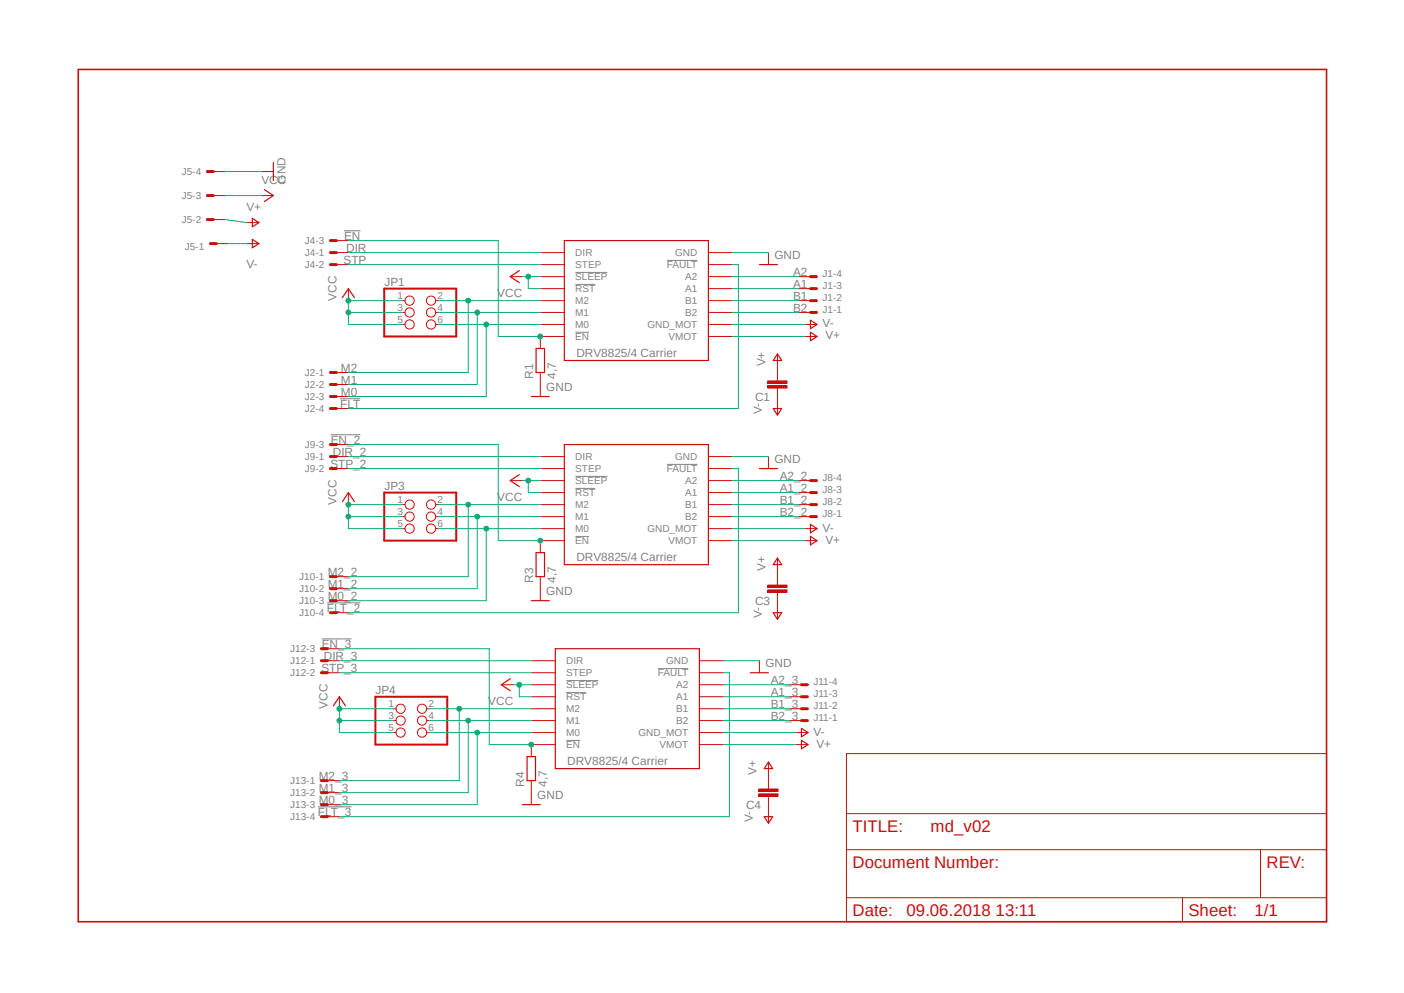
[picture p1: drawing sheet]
<svg xmlns="http://www.w3.org/2000/svg" width="297mm" height="210mm" viewBox="0 0 297 210" stroke-linecap="round" stroke-linejoin="round" font-family="sans-serif">
<path d="M16 14.4l265 181.1M281 14.4l-265 181.1" fill="none" stroke="#fff" stroke-width=".21"/>
<g fill="none" stroke="#808080" stroke-width=".21">
<path d="M72.8 48.8h3.4M121.7 57.6h6.8M141.1 55.1h6.4M121.7 70.3h2.9M121.7 60.2h4.2M70 91.9h6.2M72 84.3h4.2M141.1 98.2h6.4M121.7 113.5h2.9M121.7 103.3h4.2M121.7 100.8h6.8M68.1 135.1h6.2"/>
<path d="M69.2 127.5h7M119.8 156.6h2.9M119.8 146.5h4.2M119.8 143.9h6.8M139.2 141.4h6.4M67.3 170.6h7"/>
</g>
<path d="M16.6 14.7h264v180.2h-264z" fill="none" stroke="#c90d0c" stroke-width=".34"/>
<g fill="none" stroke="#c90d0c" stroke-width=".21">
<path d="M107.9 58.5h2.6M114.3 58.5h5.1M114.3 56h5.1M114.3 53.4h5.1M149.9 58.5h5M149.9 56h5M149.9 53.4h5M162.6 53.4v2.6M168.9 58.5h2.5M73.7 61v2.6M85.1 68.6h.6M85.1 66.1h.6"/>
<path d="M85.1 63.6h.6M92.2 68.6h.5M92.2 66.1h.5M92.2 63.6h.5M114.3 68.6h5.1M114.3 66.1h5.1M114.3 63.6h5.1M114.3 61h5.1M114.3 78.8v5.1M119.4 71.2h-5.1v2.5M149.9 71.2h5M149.9 68.6h5"/>
<path d="M149.9 66.1h5M149.9 63.6h5M149.9 61h5M168.9 66.1h2.5M168.9 63.6h2.5M168.9 61h2.5M164.5 80.1v.5M164.5 82.1v.5M179.1 159.4h101.5v35.5h-101.5zM179.1 179.7h101.5M179.1 172.1h101.5M266.7 179.7v10.2"/>
<path d="M179.1 189.9h101.5M250.1 189.9v5"/>
<circle cx="86.7" cy="66.1" r=".98"/>
<circle cx="86.7" cy="63.6" r=".98"/>
<circle cx="86.7" cy="68.6" r=".98"/>
<circle cx="91.2" cy="66.1" r=".98"/>
<circle cx="91.2" cy="68.6" r=".98"/>
<circle cx="91.2" cy="63.6" r=".98"/>
</g>
<path d="M109.9 57.2l-2 1.3 2 1.3M119.4 50.9h30.5v25.3h-30.5zM160.7 56h3.8M72.4 62.9l1.3-1.9 1.3 1.9M113.4 73.7h1.8v5.1h-1.8zM112.4 83.9h3.8" fill="none" stroke="#c90d0c" stroke-width=".25"/>
<path d="M171.4 58.5h1.3M171.4 66.1h1.3M171.4 63.6h1.3M171.4 61h1.3" fill="none" stroke="#c90d0c" stroke-width=".64"/>
<path d="M81.3 61h15.2v10.2h-15.2z" fill="none" stroke="#c90d0c" stroke-width=".42"/>
<path d="M162.4 80.6h4.1v.5h-4.1z" fill-rule="evenodd" fill="#c90d0c"/>
<path d="M162.4 80.6h4.1v.5h-4.1z" fill="none" stroke="#c90d0c" stroke-width=".21"/>
<path d="M162.4 81.6h4.1v.5h-4.1z" fill-rule="evenodd" fill="#c90d0c"/>
<g fill="none" stroke="#c90d0c" stroke-width=".21">
<path d="M45.1 36.3h2.6M55.3 36.3h2.5M45.1 46.4h2.6M45.1 41.4h2.6M45.8 51.5h2.5M52.1 51.5h2.6M52.1 47.1h2.6M55.3 41.4h2.5M71.2 53.4h2.5M71.2 56h2.5M71.2 50.9h2.5M71.2 78.8h2.5"/>
<path d="M164.5 75v5.1M170.2 71.2h2.5M170.2 68.6h2.5M71.2 81.3h2.5M71.2 83.9h2.5M71.2 86.4h2.5M114.3 99.1h5.1M114.3 96.6h5.1M149.9 99.1h5M149.9 96.6h5M162.4 81.6h4.1v.5h-4.1zM162.6 96.6v2.5"/>
<path d="M164.5 82.6v5.1M73.7 104.2v2.5M85.1 111.8h.6M85.1 109.3h.6M85.1 106.7h.6M92.2 111.8h.5M92.2 109.3h.5M92.2 106.7h.5M107.9 101.6h2.6M114.3 111.8h5.1M114.3 109.3h5.1M114.3 106.7h5.1"/>
<path d="M114.3 104.2h5.1M114.3 101.6h5.1M119.4 114.3h-5.1v2.6M149.9 114.3h5M149.9 111.8h5M149.9 109.3h5M149.9 106.7h5M149.9 104.2h5M149.9 101.6h5M168.9 109.3h2.5M168.9 106.7h2.5M168.9 104.2h2.5"/>
<path d="M168.9 101.6h2.5M114.3 122v5M164.5 123.2v.5M164.5 125.3v.5"/>
<circle cx="86.7" cy="106.7" r=".98"/>
<circle cx="86.7" cy="111.8" r=".98"/>
<circle cx="86.7" cy="109.3" r=".98"/>
<circle cx="91.2" cy="109.3" r=".98"/>
<circle cx="91.2" cy="106.7" r=".98"/>
<circle cx="91.2" cy="111.8" r=".98"/>
</g>
<g fill="none" stroke="#c90d0c" stroke-width=".64">
<path d="M43.9 36.3h1.2M43.9 46.4h1.2M43.9 41.4h1.2M44.5 51.5h1.3M69.9 53.4h1.3M69.9 56h1.3M69.9 50.9h1.3M69.9 78.8h1.3M69.9 81.3h1.3M69.9 83.9h1.3M69.9 86.4h1.3M171.4 109.3h1.3"/>
<path d="M171.4 106.7h1.3M171.4 104.2h1.3M171.4 101.6h1.3"/>
</g>
<g fill="none" stroke="#c90d0c" stroke-width=".25">
<path d="M57.8 34.4v3.8M53.4 46.2l1.4 .9-1.4 .9zM53.4 50.6l1.4 .9-1.4 .9zM55.9 40.1l1.9 1.3-1.9 1.2M164.5 74.8l.9 1.4h-1.8zM171.4 70.3l1.4 .9-1.4 .9zM171.4 67.7l1.4 .9-1.4 .9zM119.4 94h30.5v25.4h-30.5zM160.7 99.1h3.8M163.6 86.4h1.8l-.9 1.4zM72.4 106.1l1.3-1.9 1.3 1.9M109.9 100.4l-2 1.2 2 1.3"/>
<path d="M113.4 116.9h1.8v5.1h-1.8zM112.4 127h3.8"/>
</g>
<path d="M81.3 104.2h15.2v10.1h-15.2z" fill="none" stroke="#c90d0c" stroke-width=".42"/>
<path d="M162.4 123.7h4.1v.5h-4.1z" fill-rule="evenodd" fill="#c90d0c"/>
<path d="M162.4 123.7h4.1v.5h-4.1z" fill="none" stroke="#c90d0c" stroke-width=".21"/>
<path d="M162.4 124.8h4.1v.5h-4.1z" fill-rule="evenodd" fill="#c90d0c"/>
<g fill="none" stroke="#c90d0c" stroke-width=".21">
<path d="M71.2 96.6h2.5M71.2 99.1h2.5M71.2 94h2.5M164.5 118.2v5M170.2 114.3h2.5M170.2 111.8h2.5M71.2 122h2.5M71.2 124.5h2.5M71.2 127h2.5M71.2 129.6h2.5M112.4 139.7h5.1M148 139.7h5"/>
<path d="M160.7 139.7v2.6M162.4 124.8h4.1v.5h-4.1zM164.5 125.8v5.1M71.8 147.4v2.5M83.2 154.9h.6M83.2 152.4h.6M83.2 149.9h.6M90.3 154.9h.5M90.3 152.4h.5M90.3 149.9h.5M106 144.8h2.6M112.4 154.9h5.1"/>
<path d="M112.4 152.4h5.1M112.4 149.9h5.1M112.4 147.4h5.1M112.4 144.8h5.1M112.4 142.3h5.1M117.5 157.5h-5.1v2.5M148 157.5h5M148 154.9h5M148 152.4h5M148 149.9h5M148 147.4h5M148 144.8h5"/>
<path d="M148 142.3h5M167 152.4h2.5M167 149.9h2.5M167 147.4h2.5M167 144.8h2.5M112.4 165.1v5.1M162.6 166.4v.5M162.6 168.4v.5"/>
<circle cx="84.7" cy="149.9" r=".98"/>
<circle cx="84.7" cy="154.9" r=".98"/>
<circle cx="84.7" cy="152.4" r=".98"/>
<circle cx="89.3" cy="149.9" r=".98"/>
<circle cx="89.3" cy="154.9" r=".98"/>
<circle cx="89.3" cy="152.4" r=".98"/>
</g>
<path d="M69.9 96.6h1.3M69.9 99.1h1.3M69.9 94h1.3M69.9 122h1.3M69.9 124.5h1.3M69.9 127h1.3M69.9 129.6h1.3M169.5 152.4h1.3M169.5 149.9h1.3M169.5 147.4h1.3M169.5 144.8h1.3" fill="none" stroke="#c90d0c" stroke-width=".64"/>
<path d="M164.5 118l.9 1.4h-1.8zM171.4 113.5l1.4 .8-1.4 .9zM171.4 110.9l1.4 .9-1.4 .9zM117.5 137.2h30.5v25.4h-30.5zM163.6 129.6h1.8l-.9 1.4zM70.5 149.3l1.3-1.9 1.3 1.9M107.9 143.6l-1.9 1.2 1.9 1.3M158.7 142.3h3.9M110.5 170.2h3.8M111.5 160h1.8v5.1h-1.8z" fill="none" stroke="#c90d0c" stroke-width=".25"/>
<path d="M79.4 147.4h15.2v10.1h-15.2z" fill="none" stroke="#c90d0c" stroke-width=".42"/>
<path d="M160.5 166.9h4.1v.5h-4.1z" fill-rule="evenodd" fill="#c90d0c"/>
<path d="M160.5 166.9h4.1v.5h-4.1z" fill="none" stroke="#c90d0c" stroke-width=".21"/>
<path d="M160.5 167.9h4.1v.5h-4.1z" fill-rule="evenodd" fill="#c90d0c"/>
<path d="M69.3 139.7h2.5M69.3 137.2h2.5M69.3 142.3h2.5M168.3 157.5h2.5M168.3 154.9h2.5M69.3 165.1h2.5M69.3 167.6h2.5M69.3 170.2h2.5M69.3 172.7h2.5M160.5 167.9h4.1v.5h-4.1zM162.6 161.3v5.1M162.6 168.9v5.1" fill="none" stroke="#c90d0c" stroke-width=".21"/>
<path d="M68 139.7h1.3M68 137.2h1.3M68 142.3h1.3M68 165.1h1.3M68 167.6h1.3M68 170.2h1.3M68 172.7h1.3" fill="none" stroke="#c90d0c" stroke-width=".64"/>
<path d="M169.5 156.6l1.4 .9-1.4 .9zM169.5 154.1l1.4 .8-1.4 .9zM161.7 172.7h1.7l-.8 1.4zM162.6 161.2l.8 1.4h-1.7z" fill="none" stroke="#c90d0c" stroke-width=".25"/>
<path d="M47.7 36.3h7.6M154.9 53.4h7.7M92.7 63.6h21.6M99.1 63.6v15.2M154.9 96.6h7.7M153 139.7h7.7" fill="none" stroke="#0dab76" stroke-width=".21"/>
<circle cx="99.1" cy="63.6" r=".51" fill="#0dab76"/>
<g fill="none" stroke="#0dab76" stroke-width=".21">
<path d="M73.7 78.8h25.4M92.7 66.1h21.6M101 66.1v15.2"/>
<circle cx="99.1" cy="63.6" r=".51"/>
</g>
<circle cx="101" cy="66.1" r=".51" fill="#0dab76"/>
<g fill="none" stroke="#0dab76" stroke-width=".21">
<path d="M92.7 68.6h21.6M102.9 68.6v15.3M73.7 81.3h27.3"/>
<circle cx="101" cy="66.1" r=".51"/>
</g>
<circle cx="102.9" cy="68.6" r=".51" fill="#0dab76"/>
<g fill="none" stroke="#0dab76" stroke-width=".21">
<path d="M73.7 68.6h11.4M85.1 63.6h-11.4v2.5M73.7 83.9h29.2"/>
<circle cx="102.9" cy="68.6" r=".51"/>
</g>
<circle cx="73.7" cy="63.6" r=".51" fill="#0dab76"/>
<g fill="none" stroke="#0dab76" stroke-width=".21">
<path d="M85.1 66.1h-11.4v2.5"/>
<circle cx="73.7" cy="63.6" r=".51"/>
</g>
<circle cx="73.7" cy="66.1" r=".51" fill="#0dab76"/>
<g fill="none" stroke="#0dab76" stroke-width=".21">
<path d="M110.5 58.5h3.8M111.8 58.5v2.5h2.5"/>
<circle cx="73.7" cy="66.1" r=".51"/>
</g>
<circle cx="111.8" cy="58.5" r=".51" fill="#0dab76"/>
<g fill="none" stroke="#0dab76" stroke-width=".21">
<path d="M47.7 41.4h7.6M73.7 111.8h11.4M85.1 106.7h-11.4v2.6"/>
<circle cx="111.8" cy="58.5" r=".51"/>
</g>
<circle cx="73.7" cy="106.7" r=".51" fill="#0dab76"/>
<g fill="none" stroke="#0dab76" stroke-width=".21">
<path d="M85.1 109.3h-11.4v2.5"/>
<circle cx="73.7" cy="106.7" r=".51"/>
</g>
<circle cx="73.7" cy="109.3" r=".51" fill="#0dab76"/>
<g fill="none" stroke="#0dab76" stroke-width=".21">
<path d="M110.5 101.6h3.8M111.8 101.6v2.6h2.5"/>
<circle cx="73.7" cy="109.3" r=".51"/>
</g>
<circle cx="111.8" cy="101.6" r=".51" fill="#0dab76"/>
<g fill="none" stroke="#0dab76" stroke-width=".21">
<path d="M71.8 154.9h11.4M83.2 149.9h-11.4v2.5"/>
<circle cx="111.8" cy="101.6" r=".51"/>
</g>
<circle cx="71.8" cy="149.9" r=".51" fill="#0dab76"/>
<g fill="none" stroke="#0dab76" stroke-width=".21">
<path d="M83.2 152.4h-11.4v2.5"/>
<circle cx="71.8" cy="149.9" r=".51"/>
</g>
<circle cx="71.8" cy="152.4" r=".51" fill="#0dab76"/>
<g fill="none" stroke="#0dab76" stroke-width=".21">
<path d="M108.6 144.8h3.8M109.9 144.8v2.6h2.5"/>
<circle cx="71.8" cy="152.4" r=".51"/>
</g>
<circle cx="109.9" cy="144.8" r=".51" fill="#0dab76"/>
<g fill="none" stroke="#0dab76" stroke-width=".21">
<path d="M105.4 71.2h8.9"/>
<circle cx="109.9" cy="144.8" r=".51"/>
</g>
<circle cx="114.3" cy="71.2" r=".51" fill="#0dab76"/>
<g fill="none" stroke="#0dab76" stroke-width=".21">
<path d="M47.7 46.4l4.4 .7M48.3 51.5h3.8M73.7 50.9h31.7v20.3M73.7 56h40.6M73.7 53.4h40.6M154.9 56h1.3v30.4h-82.5M154.9 58.5h14M154.9 61h14M154.9 63.6h14M154.9 66.1h14M154.9 68.6h15.3M154.9 71.2h15.3"/>
<path d="M92.7 106.7h21.6M99.1 106.7v15.3M154.9 111.8h15.3M154.9 114.3h15.3M153 154.9h15.3M153 157.5h15.3"/>
<circle cx="114.3" cy="71.2" r=".51"/>
</g>
<circle cx="99.1" cy="106.7" r=".51" fill="#0dab76"/>
<g fill="none" stroke="#0dab76" stroke-width=".21">
<path d="M92.7 109.3h21.6M101 109.3v15.2M73.7 122h25.4"/>
<circle cx="99.1" cy="106.7" r=".51"/>
</g>
<circle cx="101" cy="109.3" r=".51" fill="#0dab76"/>
<g fill="none" stroke="#0dab76" stroke-width=".21">
<path d="M92.7 111.8h21.6M102.9 111.8v15.2M73.7 124.5h27.3"/>
<circle cx="101" cy="109.3" r=".51"/>
</g>
<circle cx="102.9" cy="111.8" r=".51" fill="#0dab76"/>
<g fill="none" stroke="#0dab76" stroke-width=".21">
<path d="M105.4 114.3h8.9M73.7 127h29.2"/>
<circle cx="102.9" cy="111.8" r=".51"/>
</g>
<circle cx="114.3" cy="114.3" r=".51" fill="#0dab76"/>
<g fill="none" stroke="#0dab76" stroke-width=".21">
<path d="M73.7 94h31.7v20.3M73.7 99.1h40.6M73.7 96.6h40.6M154.9 99.1h1.3v30.5h-82.5M154.9 101.6h14M154.9 104.2h14M154.9 106.7h14M154.9 109.3h14M90.8 149.9h21.6M97.2 149.9v15.2"/>
<circle cx="114.3" cy="114.3" r=".51"/>
</g>
<circle cx="97.2" cy="149.9" r=".51" fill="#0dab76"/>
<g fill="none" stroke="#0dab76" stroke-width=".21">
<path d="M90.8 152.4h21.6M99.1 152.4v15.2M71.8 165.1h25.4"/>
<circle cx="97.2" cy="149.9" r=".51"/>
</g>
<circle cx="99.1" cy="152.4" r=".51" fill="#0dab76"/>
<g fill="none" stroke="#0dab76" stroke-width=".21">
<path d="M90.8 154.9h21.6M101 154.9v15.3M71.8 167.6h27.3"/>
<circle cx="99.1" cy="152.4" r=".51"/>
</g>
<circle cx="101" cy="154.9" r=".51" fill="#0dab76"/>
<g fill="none" stroke="#0dab76" stroke-width=".21">
<path d="M103.5 157.5h8.9M71.8 170.2h29.2"/>
<circle cx="101" cy="154.9" r=".51"/>
</g>
<circle cx="112.4" cy="157.5" r=".51" fill="#0dab76"/>
<g fill="none" stroke="#0dab76" stroke-width=".21">
<path d="M71.8 137.2h31.7v20.3M71.8 139.7h40.6M71.8 142.3h40.6M153 142.3h1.3v30.4h-82.5M153 144.8h14M153 147.4h14M153 149.9h14M153 152.4h14"/>
<circle cx="112.4" cy="157.5" r=".51"/>
</g>
<g font-size="3.6" fill="#c90d0c">
<text x="180.3" y="175.9">TITLE:</text>
<text x="196.9" y="175.9">md_v02</text>
<text x="180.3" y="183.5">Document Number:</text>
<text x="267.9" y="183.5">REV:</text>
<text x="180.3" y="193.7">Date:</text>
<text x="191.8" y="193.7">09.06.2018 13:11</text>
<text x="251.4" y="193.7">Sheet:</text>
<text x="265.4" y="193.7">1/1</text>
</g>
<g font-size="2.5" fill="#808080">
<text x="55.3" y="38.8">VCC</text>
<text x="60.4" y="38.8" transform="rotate(-90 60.4 38.8)">GND</text>
<text x="52.1" y="44.5">V+</text>
<text x="72.8" y="50.8">EN</text>
<text x="73.2" y="53.3">DIR</text>
<text x="52.1" y="56.6">V-</text>
<text x="72.7" y="55.8">STP</text>
<text x="163.8" y="54.7">GND</text>
<text x="167.8" y="58.4">A2</text>
<text x="71.2" y="63.6" transform="rotate(-90 71.2 63.6)">VCC</text>
<text x="81.3" y="60.4">JP1</text>
<text x="105.2" y="62.8">VCC</text>
<text x="167.8" y="60.9">A1</text>
<text x="167.8" y="63.5">B1</text>
<text x="167.8" y="66">B2</text>
<text x="174" y="69.3">V-</text>
<text x="174.6" y="71.8">V+</text>
<text x="121.9" y="75.5">DRV8825/4 Carrier</text>
<text x="161.9" y="77.5" transform="rotate(-90 161.9 77.5)">V+</text>
<text x="72.1" y="78.7">M2</text>
<text x="72.1" y="81.2">M1</text>
<text x="72.1" y="83.7">M0</text>
<text x="112.8" y="80.1" transform="rotate(-90 112.8 80.1)">R1</text>
<text x="115.6" y="82.6">GND</text>
<text x="117.6" y="80.1" transform="rotate(-90 117.6 80.1)">4,7</text>
<text x="72" y="86.3">FLT</text>
<text x="159.7" y="84.8">C1</text>
<text x="161.2" y="87.5" transform="rotate(-90 161.2 87.5)">V-</text>
<text x="70" y="93.9">EN_2</text>
<text x="69.9" y="99">STP_2</text>
<text x="70.4" y="96.4">DIR_2</text>
<text x="163.8" y="97.8">GND</text>
<text x="165" y="101.5">A2_2</text>
<text x="71.2" y="106.7" transform="rotate(-90 71.2 106.7)">VCC</text>
<text x="81.3" y="103.5">JP3</text>
<text x="105.2" y="106">VCC</text>
<text x="165" y="104.1">A1_2</text>
<text x="165" y="106.6">B1_2</text>
<text x="165" y="109.1">B2_2</text>
<text x="174" y="112.4">V-</text>
<text x="121.9" y="118.7">DRV8825/4 Carrier</text>
<text x="174.6" y="115">V+</text>
<text x="69.3" y="121.8">M2_2</text>
<text x="69.3" y="124.4">M1_2</text>
<text x="112.8" y="123.2" transform="rotate(-90 112.8 123.2)">R3</text>
<text x="115.6" y="125.8">GND</text>
<text x="117.6" y="123.2" transform="rotate(-90 117.6 123.2)">4,7</text>
<text x="161.9" y="120.7" transform="rotate(-90 161.9 120.7)">V+</text>
<text x="69.2" y="129.5">FLT_2</text>
<text x="69.3" y="126.9">M0_2</text>
<text x="159.7" y="127.9">C3</text>
<text x="161.2" y="130.7" transform="rotate(-90 161.2 130.7)">V-</text>
<text x="68.1" y="137.1">EN_3</text>
<text x="68" y="142.2">STP_3</text>
<text x="68.5" y="139.6">DIR_3</text>
<text x="161.9" y="141">GND</text>
<text x="69.3" y="149.9" transform="rotate(-90 69.3 149.9)">VCC</text>
<text x="79.4" y="146.7">JP4</text>
<text x="103.3" y="149.1">VCC</text>
<text x="163.1" y="144.7">A2_3</text>
<text x="163.1" y="147.2">A1_3</text>
<text x="163.1" y="149.8">B1_3</text>
<text x="163.1" y="152.3">B2_3</text>
<text x="172.1" y="155.6">V-</text>
<text x="120" y="161.8">DRV8825/4 Carrier</text>
<text x="172.7" y="158.1">V+</text>
<text x="67.4" y="165">M2_3</text>
<text x="67.4" y="167.5">M1_3</text>
<text x="110.9" y="166.4" transform="rotate(-90 110.9 166.4)">R4</text>
<text x="115.7" y="166.4" transform="rotate(-90 115.7 166.4)">4,7</text>
<text x="160" y="163.8" transform="rotate(-90 160 163.8)">V+</text>
<text x="67.3" y="172.6">FLT_3</text>
<text x="67.4" y="170.1">M0_3</text>
<text x="113.7" y="168.9">GND</text>
<text x="157.8" y="171.1">C4</text>
<text x="159.3" y="173.8" transform="rotate(-90 159.3 173.8)">V-</text>
</g>
<g font-size="2.1" fill="#808080">
<text x="38.4" y="37">J5-4</text>
<text x="38.4" y="47.2">J5-2</text>
<text x="38.4" y="42.1">J5-3</text>
<text x="39.1" y="52.9">J5-1</text>
<text x="64.5" y="51.6">J4-3</text>
<text x="64.5" y="54.2">J4-1</text>
<text x="64.5" y="56.7">J4-2</text>
<text x="121.7" y="59.3">SLEEP</text>
<text x="121.7" y="56.7">STEP</text>
<text x="121.7" y="54.2">DIR</text>
<text x="141.1" y="56.7">FAULT</text>
<text x="142.8" y="54.2">GND</text>
<text x="144.9" y="59.3">A2</text>
<text x="174" y="58.6">J1-4</text>
<text x="84.1" y="63.2">1</text>
<text x="84.1" y="65.7">3</text>
<text x="92.5" y="63.2">2</text>
<text x="92.5" y="65.7">4</text>
<text x="121.7" y="64.3">M2</text>
<text x="121.7" y="61.8">RST</text>
<text x="144.9" y="61.8">A1</text>
<text x="144.9" y="64.3">B1</text>
<text x="174" y="63.7">J1-2</text>
<text x="174" y="61.2">J1-3</text>
<text x="84.1" y="68.3">5</text>
<text x="92.5" y="68.3">6</text>
<text x="121.7" y="71.9">EN</text>
<text x="121.7" y="69.4">M0</text>
<text x="121.7" y="66.9">M1</text>
<text x="136.9" y="69.4">GND_MOT</text>
<text x="141.4" y="71.9">VMOT</text>
<text x="144.9" y="66.9">B2</text>
<text x="174" y="66.3">J1-1</text>
<text x="64.5" y="79.5">J2-1</text>
<text x="64.5" y="82.1">J2-2</text>
<text x="64.5" y="84.6">J2-3</text>
<text x="64.5" y="87.2">J2-4</text>
<text x="64.5" y="94.8">J9-3</text>
<text x="64.5" y="97.3">J9-1</text>
<text x="64.5" y="99.9">J9-2</text>
<text x="121.7" y="99.9">STEP</text>
<text x="121.7" y="97.3">DIR</text>
<text x="141.1" y="99.9">FAULT</text>
<text x="142.8" y="97.3">GND</text>
<text x="174" y="101.8">J8-4</text>
<text x="84.1" y="106.4">1</text>
<text x="92.5" y="106.4">2</text>
<text x="121.7" y="107.5">M2</text>
<text x="121.7" y="104.9">RST</text>
<text x="121.7" y="102.4">SLEEP</text>
<text x="144.9" y="102.4">A2</text>
<text x="144.9" y="104.9">A1</text>
<text x="144.9" y="107.5">B1</text>
<text x="174" y="106.8">J8-2</text>
<text x="174" y="104.3">J8-3</text>
<text x="84.1" y="108.9">3</text>
<text x="84.1" y="111.5">5</text>
<text x="92.5" y="108.9">4</text>
<text x="92.5" y="111.5">6</text>
<text x="121.7" y="112.6">M0</text>
<text x="121.7" y="110">M1</text>
<text x="136.9" y="112.6">GND_MOT</text>
<text x="144.9" y="110">B2</text>
<text x="174" y="109.4">J8-1</text>
<text x="121.7" y="115.1">EN</text>
<text x="141.4" y="115.1">VMOT</text>
<text x="63.3" y="122.7">J10-1</text>
<text x="63.3" y="125.3">J10-2</text>
<text x="63.3" y="127.8">J10-3</text>
<text x="63.3" y="130.3">J10-4</text>
<text x="61.4" y="138">J12-3</text>
<text x="61.4" y="140.5">J12-1</text>
<text x="61.4" y="143">J12-2</text>
<text x="119.8" y="143">STEP</text>
<text x="119.8" y="140.5">DIR</text>
<text x="139.2" y="143">FAULT</text>
<text x="140.9" y="140.5">GND</text>
<text x="82.2" y="149.5">1</text>
<text x="90.6" y="149.5">2</text>
<text x="119.8" y="148.1">RST</text>
<text x="119.8" y="145.6">SLEEP</text>
<text x="143" y="145.6">A2</text>
<text x="143" y="148.1">A1</text>
<text x="172.1" y="147.5">J11-3</text>
<text x="172.1" y="144.9">J11-4</text>
<text x="82.2" y="152.1">3</text>
<text x="82.2" y="154.6">5</text>
<text x="90.6" y="152.1">4</text>
<text x="90.6" y="154.6">6</text>
<text x="119.8" y="155.7">M0</text>
<text x="119.8" y="153.2">M1</text>
<text x="119.8" y="150.7">M2</text>
<text x="135" y="155.7">GND_MOT</text>
<text x="143" y="150.7">B1</text>
<text x="143" y="153.2">B2</text>
<text x="172.1" y="152.6">J11-1</text>
<text x="172.1" y="150">J11-2</text>
<text x="119.8" y="158.2">EN</text>
<text x="139.5" y="158.2">VMOT</text>
<text x="61.4" y="165.9">J13-1</text>
<text x="61.4" y="168.4">J13-2</text>
<text x="61.4" y="170.9">J13-3</text>
<text x="61.4" y="173.5">J13-4</text>
</g>
</svg>
